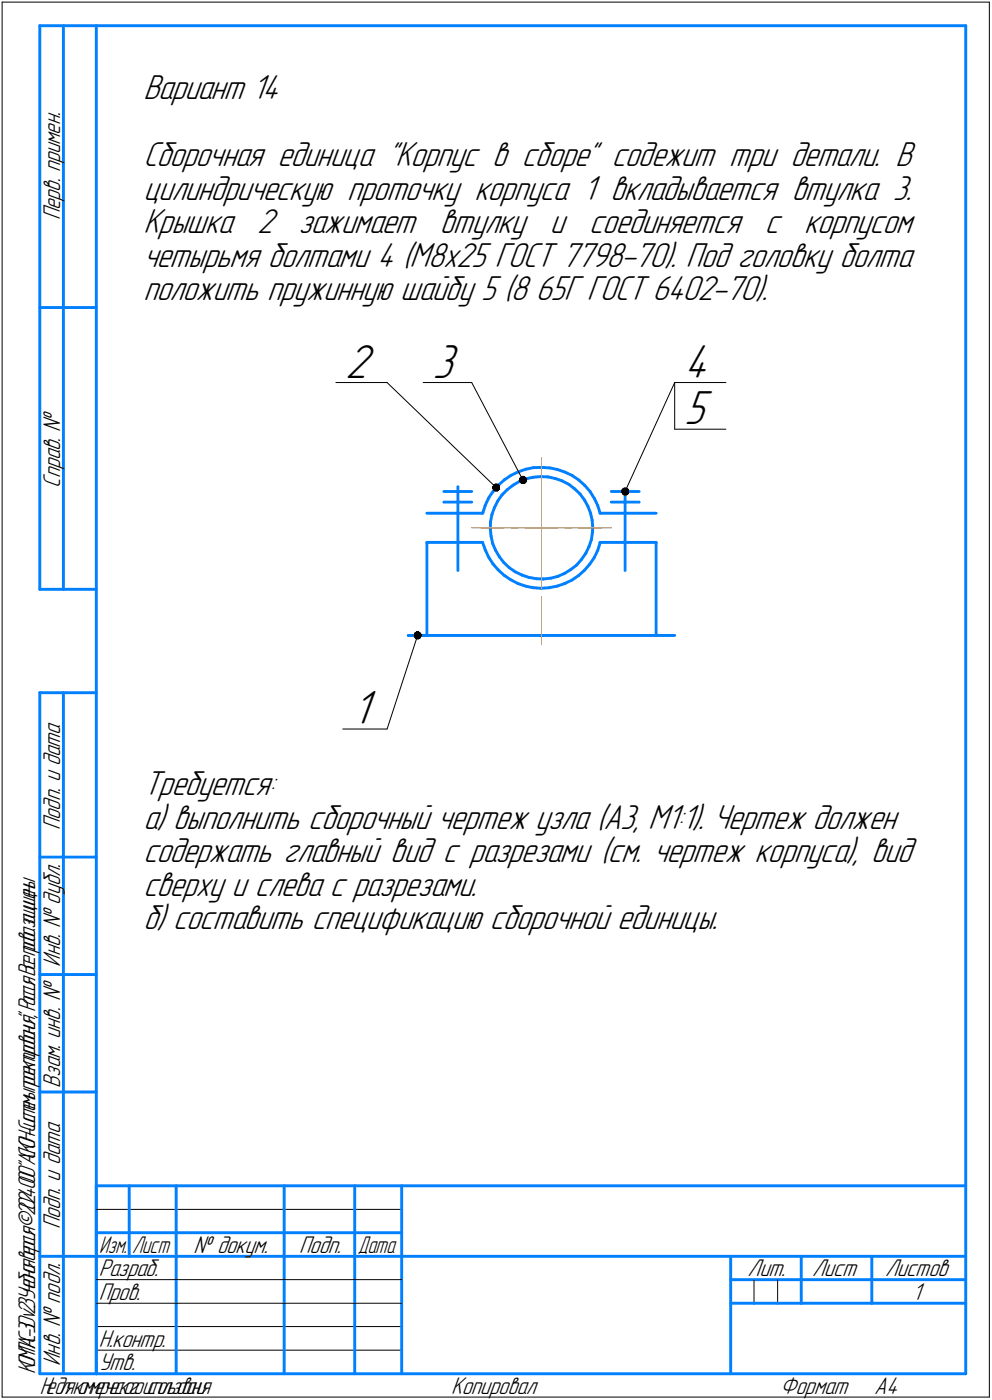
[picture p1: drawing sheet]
<svg xmlns="http://www.w3.org/2000/svg" width="211mm" height="298mm" viewBox="0 0 211 298" stroke-linecap="round" stroke-linejoin="round" font-family="sans-serif">
<g fill="none" stroke="#000" stroke-width=".21">
<path d="M.5 .5h210zM.5 .5v297zM210.5 .5v297zM71.5 81.4h10.9zM82.4 81.4l23.2 22.4zM90 81.4h10.4zM100.4 81.4l10.9 20.8zM143.5 81.4l-10.5 23.2zM143.5 81.4v10zM143.5 81.4h10.9zM143.5 91.4h10.9zM88.8 135.3l-6.4 19.9z"/>
<path d="M72.9 155.2h9.5zM20.5 257.5h65zM20.5 272.5h17zM20.5 277.5h17zM37.5 272.5h23zM37.5 277.5h23zM60.5 272.5h15zM60.5 277.5h15zM75.5 272.5h10zM75.5 277.5h10zM160.4 272.5v5zM165.4 272.5v5z"/>
<path d="M.5 297.5h210zM20.5 282.4h65zM20.5 287.5h65z"/>
</g>
<g fill="none" stroke="#0080ff" stroke-width=".62">
<path d="M8.5 5.5v120zM8.5 5.5h12zM13.5 5.5v120zM20.5 5.5h185zM20.5 5.5v287zM205.5 5.5v287zM8.5 65.5h12zM111.9 99.9l1.6-.3zM113.5 99.6l1.8-.1zM115.3 99.5l1.7 .1zM117 99.6l1.6 .4zM118.6 100l1.6 .5z"/>
<path d="M90.8 115.5h11.9zM90.8 115.5v19.8zM90.8 109.3h11.9zM94.4 104.6h6zM94.4 106.9h6zM97.4 104.6v16.9zM97.4 103.6v1zM102.7 115.5l.5 1.6zM102.7 109.2v.1zM103.2 117.1l.8 1.5zM103.2 107.6l-.5 1.6zM104 118.6l.9 1.5z"/>
<path d="M104 106l-.8 1.6zM104.3 112.7l.2 1.5zM104.4 111.1l-.1 1.6zM104.5 114.2l.3 1.5zM104.6 109.6l-.2 1.5zM104.8 115.7l.6 1.5zM104.9 104.6l-.9 1.4zM105.2 108l-.6 1.6zM105.4 117.2l.8 1.3zM105.9 106.7l-.7 1.3zM106.1 103.3l1.2-1.1zM106.1 103.3l-1.2 1.3z"/>
<path d="M106.2 118.5l1 1.3zM106.8 105.4l-.9 1.3zM107.2 119.8l1.1 1zM107.3 102.2l1.4-1zM107.9 104.3l1.3-1zM107.9 104.3l-1.1 1.1zM108.7 101.2l1.5-.7zM109.2 103.3l1.3-.8zM110.2 100.5l1.7-.6zM110.5 102.5l1.5-.6zM112 101.9l1.5-.3zM113.5 101.6l1.5-.1z"/>
<path d="M115 101.5h1.6zM116.6 101.5l1.5 .4zM118.1 101.9l1.5 .5zM119.6 102.4l1.4 .7zM120.2 100.5l1.6 .8zM121 103.1l1.3 1zM121.8 101.3l1.4 .9zM122.3 104.1l1.1 1.1zM123.2 102.2l1.2 1.1zM123.4 105.2l.9 1.3zM123.7 119.1l-1 1.2zM124.3 106.5l.8 1.3z"/>
<path d="M124.4 103.3l1.1 1.3zM124.6 117.8l-.9 1.3zM125.1 107.8l.5 1.5zM125.3 116.4l-.7 1.4zM125.5 104.6l.9 1.5zM125.6 109.3l.4 1.5zM125.8 114.9l-.5 1.5zM126 110.8l.1 1.6zM126 113.3l-.2 1.6zM126.1 112.4l-.1 .9zM126.4 118.7l-.9 1.4zM126.4 106.1l.8 1.5z"/>
<path d="M127.2 117.2l-.8 1.5zM127.2 107.6l.5 1.7zM127.7 115.5h11.9zM127.7 109.3h11.9zM127.7 115.5l-.5 1.7zM127.7 115.5h.1M130 104.6h6zM130 106.9h6zM133 104.6v16.9zM139.6 115.5v19.8zM8.5 125.5h12zM86.9 135.3h3.9z"/>
<path d="M86.9 135.3h28.7zM104.9 120.1l1.1 1.3zM106 121.4l1.2 1.1zM107.2 122.5l1.5 .9zM108.3 120.8l1.3 1zM108.7 123.4l1.5 .8zM109.6 121.8l1.4 .6zM110.2 124.2l1.6 .6zM111 122.4l1.5 .5zM111.8 124.8l1.7 .3zM112.5 122.9l1.6 .3zM113.5 125.1l1.6 .2z"/>
<path d="M114.1 123.2l1.5 .1zM114.8 135.3h28.7zM115.1 125.3l1.7-.2zM115.6 123.3l1.6-.2zM116.8 125.1l1.7-.3zM117.2 123.1l1.5-.4zM118.5 124.8l1.7-.6zM118.7 122.7l1.4-.6zM120.1 122.1l1.4-.9zM120.2 124.2l1.5-.7zM121.5 121.2l1.2-.9zM121.7 123.5l1.4-1z"/>
<path d="M123.1 122.5l1.2-1.1zM125.5 120.1l-1.2 1.3zM8.5 147.5v145zM8.5 147.5h12zM13.5 147.5v145zM8.5 182.5h12zM8.5 207.5h12zM8.5 232.5h12zM20.5 252.5h185zM20.5 252.5v40zM27.5 252.5v15zM37.5 252.5v25z"/>
<path d="M60.5 252.5v25zM75.5 252.5v25zM85.5 252.5v40zM8.5 267.5h12zM20.5 262.5h7zM20.5 267.5h7zM27.5 262.5h10zM27.5 267.5h10zM37.5 277.5v15zM37.5 262.5h23zM37.5 267.5h23zM60.5 277.5v15z"/>
<path d="M60.5 262.5h15zM60.5 267.5h15zM75.5 277.5v15zM75.5 262.5h10zM75.5 267.5h10zM85.5 267.5h120zM155.4 267.5v25zM155.4 272.5h15.1zM155.4 277.5h5zM160.4 277.5h5zM165.4 277.5h5.1zM170.5 267.5v10z"/>
<path d="M170.5 272.5h35zM170.5 277.5h15zM185.5 267.5v10zM185.5 277.5h20zM8.5 292.5h12zM20.5 292.5h185z"/>
</g>
<g fill="none" stroke="#ff8000" stroke-width=".21">
<path d="M115.2 99.5v12.9zM115.2 97.5v10.3zM100.4 112.4h6.8zM102.3 112.4h12.9zM108.8 112.4h1.4zM111.7 112.4h3.5zM115.2 112.4h12.9zM115.2 112.4v12.9zM115.2 112.4h3.4zM115.2 117.4v5.1zM115.2 109.3v1.4zM115.2 112.3v5.1z"/>
<path d="M120.2 112.4h1.4zM123.1 112.4h6.9zM115.2 127v10.3zM115.2 124v1.5z"/>
</g>
<g fill="#fff" stroke="#fff" stroke-width=".21">
<path d="M74.9 146.5h5.5zM74.9 146.5h5.5zM74.9 146.6h5.5zM74.9 146.6h5.5zM74.9 146.7h5.5zM74.9 146.8h5.5zM74.9 146.8h5.5zM74.9 146.9h5.5zM74.9 146.9h5.5zM74.9 147h5.5zM74.9 147h5.5zM74.9 147.1h5.5zM74.9 147.2h5.5zM74.9 147.2h5.5zM74.9 147.3h5.5zM74.9 147.3h5.5zM74.9 147.4h5.5zM74.9 147.4h5.5zM74.9 147.5h5.5zM74.9 147.5h5.5zM74.9 147.6h5.5zM74.9 147.7h5.5zM74.9 147.7h5.5zM74.9 147.8h5.5zM74.9 147.8h5.5zM74.9 147.9h5.5zM74.9 147.9h5.5zM74.9 148h5.5zM74.9 148.1h5.5zM74.9 148.1h5.5zM74.9 148.2h5.5zM74.9 148.2h5.5zM74.9 148.3h5.5zM74.9 148.3h5.5zM74.9 148.4h5.5zM74.9 148.4h5.5zM74.9 148.5h5.5zM74.9 148.6h5.5zM74.9 148.6h5.5zM74.9 148.7h5.5zM74.9 148.7h5.5zM74.9 148.8h5.5zM74.9 148.8h5.5zM74.9 148.9h5.5zM74.9 149h5.5zM74.9 149h5.5zM74.9 149.1h5.5zM74.9 149.1h5.5zM74.9 149.2h5.5zM74.9 149.2h5.5zM74.9 149.3h5.5zM74.9 149.4h5.5zM74.9 149.4h5.5zM74.9 149.5h5.5zM74.9 149.5h5.5zM74.9 149.6h5.5zM74.9 149.6h5.5zM74.9 149.7h5.5zM74.9 149.7h5.5zM74.9 149.8h5.5zM74.9 149.9h5.5zM74.9 149.9h5.5zM74.9 150h5.5zM74.9 150h5.5zM74.9 150.1h5.5zM74.9 150.1h5.5zM74.9 150.2h5.5zM74.9 150.3h5.5zM74.9 150.3h5.5zM74.9 150.4h5.5zM74.9 150.4h5.5zM74.9 150.5h5.5zM74.9 150.5h5.5zM74.9 150.6h5.5zM74.9 150.7h5.5zM74.9 150.7h5.5zM74.9 150.8h5.5zM74.9 150.8h5.5zM74.9 150.9h5.5zM74.9 150.9h5.5zM74.9 151h5.5zM74.9 151h5.5zM74.9 151.1h5.5zM74.9 151.2h5.5zM74.9 151.2h5.5zM74.9 151.3h5.5zM74.9 151.3h5.5zM74.9 151.4h5.5zM74.9 151.4h5.5zM74.9 151.5h5.5zM74.9 151.6h5.5zM74.9 151.6h5.5zM74.9 151.7h5.5zM74.9 151.7h5.5zM74.9 151.8h5.5zM74.9 151.8h5.5zM74.9 151.9h5.5zM74.9 151.9h5.5zM74.9 152h5.5zM74.9 152.1h5.5zM74.9 152.1h5.5zM74.9 152.2h5.5zM74.9 152.2h5.5zM74.9 152.3h5.5zM74.9 152.3h5.5zM74.9 152.4h5.5zM74.9 152.5h5.5zM74.9 152.5h5.5zM74.9 152.6h5.5zM74.9 152.6h5.5zM74.9 152.7h5.5zM74.9 152.7h5.5zM74.9 152.8h5.5zM74.9 152.9h5.5zM74.9 152.9h5.5zM74.9 153h5.5zM74.9 153h5.5zM74.9 153.1h5.5zM74.9 153.1h5.5zM74.9 153.2h5.5zM74.9 153.2h5.5zM74.9 153.3h5.5zM74.9 153.4h5.5zM74.9 153.4h5.5zM74.9 153.5h5.5zM74.9 153.5h5.5zM74.9 153.6h5.5zM74.9 153.6h5.5zM74.9 153.7h5.5zM74.9 153.8h5.5zM74.9 153.8h5.5zM74.9 153.9h5.5zM74.9 153.9h5.5zM74.9 154h5.5zM74.9 154h5.5zM74.9 154.1h5.5zM74.9 154.1h5.5zM74.9 154.2h5.5zM74.9 154.3h5.5zM74.9 154.3h5.5zM74.9 154.4h5.5zM74.9 154.4h5.5zM74.9 154.5h5.5zM74.9 154.5h5.5zM74.9 154.6h5.5zM74.9 154.7h5.5zM74.9 154.7h5.5zM74.9 154.8h5.5zM74.9 154.8h5.5zM74.9 154.9h5.5zM74.9 154.9h5.5zM74.9 155h5.5zM74.9 155.1h5.5zM74.9 155.1h5.5zM74.9 155.2h5.5zM74.9 155.2h5.5zM74.9 155.3h5.5zM74.9 155.3h5.5zM74.9 155.4h5.5zM74.9 155.4h5.5zM74.9 155.5h5.5zM74.9 155.6h5.5zM74.9 155.6h5.5zM74.9 155.7h5.5zM74.9 155.7h5.5zM74.9 155.8h5.5zM74.9 155.8h5.5zM74.9 155.9h5.5zM74.9 156h5.5zM74.9 156h5.5zM74.9 156.1h5.5zM74.9 156.1h5.5zM74.9 156.2h5.5zM74.9 156.2h5.5zM74.9 156.3h5.5z"/>
<path d="M73.4 72.7h7zM73.4 72.8h7zM73.4 72.8h7zM73.4 72.9h7zM73.4 72.9h7zM73.4 73h7zM73.4 73h7zM73.4 73.1h7zM73.4 73.2h7zM73.4 73.2h7zM73.4 73.3h7zM73.4 73.3h7zM73.4 73.4h7zM73.4 73.4h7zM73.4 73.5h7zM73.4 73.5h7zM73.4 73.6h7zM73.4 73.7h7zM73.4 73.7h7zM73.4 73.8h7zM73.4 73.8h7zM73.4 73.9h7zM73.4 73.9h7zM73.4 74h7zM73.4 74.1h7zM73.4 74.1h7zM73.4 74.2h7zM73.4 74.2h7zM73.4 74.3h7zM73.4 74.3h7zM73.4 74.4h7zM73.4 74.5h7zM73.4 74.5h7zM73.4 74.6h7zM73.4 74.6h7zM73.4 74.7h7zM73.4 74.7h7zM73.4 74.8h7zM73.4 74.8h7zM73.4 74.9h7zM73.4 75h7zM73.4 75h7zM73.4 75.1h7zM73.4 75.1h7zM73.4 75.2h7zM73.4 75.2h7zM73.4 75.3h7zM73.4 75.4h7zM73.4 75.4h7zM73.4 75.5h7zM73.4 75.5h7zM73.4 75.6h7zM73.4 75.6h7zM73.4 75.7h7zM73.4 75.7h7zM73.4 75.8h7zM73.4 75.9h7zM73.4 75.9h7zM73.4 76h7zM73.4 76h7zM73.4 76.1h7zM73.4 76.1h7zM73.4 76.2h7zM73.4 76.3h7zM73.4 76.3h7zM73.4 76.4h7zM73.4 76.4h7zM73.4 76.5h7zM73.4 76.5h7zM73.4 76.6h7zM73.4 76.7h7zM73.4 76.7h7zM73.4 76.8h7zM73.4 76.8h7zM73.4 76.9h7zM73.4 76.9h7zM73.4 77h7zM73.4 77h7zM73.4 77.1h7zM73.4 77.2h7zM73.4 77.2h7zM73.4 77.3h7zM73.4 77.3h7zM73.4 77.4h7zM73.4 77.4h7zM73.4 77.5h7zM73.4 77.6h7zM73.4 77.6h7zM73.4 77.7h7zM73.4 77.7h7zM73.4 77.8h7zM73.4 77.8h7zM73.4 77.9h7zM73.4 77.9h7zM73.4 78h7zM73.4 78.1h7zM73.4 78.1h7zM73.4 78.2h7zM73.4 78.2h7zM73.4 78.3h7zM73.4 78.3h7zM73.4 78.4h7zM73.4 78.5h7zM73.4 78.5h7zM73.4 78.6h7zM73.4 78.6h7zM73.4 78.7h7zM73.4 78.7h7zM73.4 78.8h7zM73.4 78.9h7zM73.4 78.9h7zM73.4 79h7zM73.4 79h7zM73.4 79.1h7zM73.4 79.1h7zM73.4 79.2h7zM73.4 79.2h7zM73.4 79.3h7zM73.4 79.4h7zM73.4 79.4h7zM73.4 79.5h7zM73.4 79.5h7zM73.4 79.6h7zM73.4 79.6h7zM73.4 79.7h7zM73.4 79.8h7zM73.4 79.8h7zM73.4 79.9h7zM73.4 79.9h7zM73.4 80h7zM73.4 80h7zM73.4 80.1h7zM73.4 80.2h7zM73.4 80.2h7zM73.4 80.3h7zM73.4 80.3h7zM73.4 80.4h7zM73.4 80.4h7zM73.4 80.5h7zM73.4 80.5h7zM73.4 80.6h7zM73.4 80.7h7zM73.4 80.7h7zM73.4 80.8h7zM73.4 80.8h7zM73.4 80.9h7zM73.4 80.9h7zM73.4 81h7zM73.4 81.1h7zM73.4 81.1h7zM73.4 81.2h7zM73.4 81.2h7zM73.4 81.3h7zM73.4 81.3h7zM73.4 81.4h7zM73.4 81.4h7zM73.4 81.5h7zM73.4 81.6h7zM73.4 81.6h7zM73.4 81.7h7zM73.4 81.7h7zM73.4 81.8h7zM73.4 81.8h7zM73.4 81.9h7zM73.4 82h7zM73.4 82h7zM73.4 82.1h7zM73.4 82.1h7zM73.4 82.2h7zM73.4 82.2h7zM73.4 82.3h7zM73.4 82.4h7zM73.4 82.4h7zM73.4 82.5h7zM73.4 82.5h7z"/>
<path d="M92 72.7h6.4zM92 72.8h6.4zM92 72.8h6.4zM92 72.9h6.4zM92 72.9h6.4zM92 73h6.4zM92 73h6.4zM92 73.1h6.4zM92 73.2h6.4zM92 73.2h6.4zM92 73.3h6.4zM92 73.3h6.4zM92 73.4h6.4zM92 73.4h6.4zM92 73.5h6.4zM92 73.5h6.4zM92 73.6h6.4zM92 73.7h6.4zM92 73.7h6.4zM92 73.8h6.4zM92 73.8h6.4zM92 73.9h6.4zM92 73.9h6.4zM92 74h6.4zM92 74.1h6.4zM92 74.1h6.4zM92 74.2h6.4zM92 74.2h6.4zM92 74.3h6.4zM92 74.3h6.4zM92 74.4h6.4zM92 74.5h6.4zM92 74.5h6.4zM92 74.6h6.4zM92 74.6h6.4zM92 74.7h6.4zM92 74.7h6.4zM92 74.8h6.4zM92 74.8h6.4zM92 74.9h6.4zM92 75h6.4zM92 75h6.4zM92 75.1h6.4zM92 75.1h6.4zM92 75.2h6.4zM92 75.2h6.4zM92 75.3h6.4zM92 75.4h6.4zM92 75.4h6.4zM92 75.5h6.4zM92 75.5h6.4zM92 75.6h6.4zM92 75.6h6.4zM92 75.7h6.4zM92 75.7h6.4zM92 75.8h6.4zM92 75.9h6.4zM92 75.9h6.4zM92 76h6.4zM92 76h6.4zM92 76.1h6.4zM92 76.1h6.4zM92 76.2h6.4zM92 76.3h6.4zM92 76.3h6.4zM92 76.4h6.4zM92 76.4h6.4zM92 76.5h6.4zM92 76.5h6.4zM92 76.6h6.4zM92 76.7h6.4zM92 76.7h6.4zM92 76.8h6.4zM92 76.8h6.4zM92 76.9h6.4zM92 76.9h6.4zM92 77h6.4zM92 77h6.4zM92 77.1h6.4zM92 77.2h6.4zM92 77.2h6.4zM92 77.3h6.4zM92 77.3h6.4zM92 77.4h6.4zM92 77.4h6.4zM92 77.5h6.4zM92 77.6h6.4zM92 77.6h6.4zM92 77.7h6.4zM92 77.7h6.4zM92 77.8h6.4zM92 77.8h6.4zM92 77.9h6.4zM92 77.9h6.4zM92 78h6.4zM92 78.1h6.4zM92 78.1h6.4zM92 78.2h6.4zM92 78.2h6.4zM92 78.3h6.4zM92 78.3h6.4zM92 78.4h6.4zM92 78.5h6.4zM92 78.5h6.4zM92 78.6h6.4zM92 78.6h6.4zM92 78.7h6.4zM92 78.7h6.4zM92 78.8h6.4zM92 78.9h6.4zM92 78.9h6.4zM92 79h6.4zM92 79h6.4zM92 79.1h6.4zM92 79.1h6.4zM92 79.2h6.4zM92 79.2h6.4zM92 79.3h6.4zM92 79.4h6.4zM92 79.4h6.4zM92 79.5h6.4zM92 79.5h6.4zM92 79.6h6.4zM92 79.6h6.4zM92 79.7h6.4zM92 79.8h6.4zM92 79.8h6.4zM92 79.9h6.4zM92 79.9h6.4zM92 80h6.4zM92 80h6.4zM92 80.1h6.4zM92 80.2h6.4zM92 80.2h6.4zM92 80.3h6.4zM92 80.3h6.4zM92 80.4h6.4zM92 80.4h6.4zM92 80.5h6.4zM92 80.5h6.4zM92 80.6h6.4zM92 80.7h6.4zM92 80.7h6.4zM92 80.8h6.4zM92 80.8h6.4zM92 80.9h6.4zM92 80.9h6.4zM92 81h6.4zM92 81.1h6.4zM92 81.1h6.4zM92 81.2h6.4zM92 81.2h6.4zM92 81.3h6.4zM92 81.3h6.4zM92 81.4h6.4zM92 81.4h6.4zM92 81.5h6.4zM92 81.6h6.4zM92 81.6h6.4zM92 81.7h6.4zM92 81.7h6.4zM92 81.8h6.4zM92 81.8h6.4zM92 81.9h6.4zM92 82h6.4zM92 82h6.4zM92 82.1h6.4zM92 82.1h6.4zM92 82.2h6.4zM92 82.2h6.4zM92 82.3h6.4zM92 82.4h6.4zM92 82.4h6.4zM92 82.5h6.4zM92 82.5h6.4z"/>
<path d="M145.5 72.7h7zM145.5 72.8h7zM145.5 72.8h7zM145.5 72.9h7zM145.5 72.9h7zM145.5 73h7zM145.5 73h7zM145.5 73.1h7zM145.5 73.2h7zM145.5 73.2h7zM145.5 73.3h7zM145.5 73.3h7zM145.5 73.4h7zM145.5 73.4h7zM145.5 73.5h7zM145.5 73.5h7zM145.5 73.6h7zM145.5 73.7h7zM145.5 73.7h7zM145.5 73.8h7zM145.5 73.8h7zM145.5 73.9h7zM145.5 73.9h7zM145.5 74h7zM145.5 74.1h7zM145.5 74.1h7zM145.5 74.2h7zM145.5 74.2h7zM145.5 74.3h7zM145.5 74.3h7zM145.5 74.4h7zM145.5 74.5h7zM145.5 74.5h7zM145.5 74.6h7zM145.5 74.6h7zM145.5 74.7h7zM145.5 74.7h7zM145.5 74.8h7zM145.5 74.8h7zM145.5 74.9h7zM145.5 75h7zM145.5 75h7zM145.5 75.1h7zM145.5 75.1h7zM145.5 75.2h7zM145.5 75.2h7zM145.5 75.3h7zM145.5 75.4h7zM145.5 75.4h7zM145.5 75.5h7zM145.5 75.5h7zM145.5 75.6h7zM145.5 75.6h7zM145.5 75.7h7zM145.5 75.7h7zM145.5 75.8h7zM145.5 75.9h7zM145.5 75.9h7zM145.5 76h7zM145.5 76h7zM145.5 76.1h7zM145.5 76.1h7zM145.5 76.2h7zM145.5 76.3h7zM145.5 76.3h7zM145.5 76.4h7zM145.5 76.4h7zM145.5 76.5h7zM145.5 76.5h7zM145.5 76.6h7zM145.5 76.7h7zM145.5 76.7h7zM145.5 76.8h7zM145.5 76.8h7zM145.5 76.9h7zM145.5 76.9h7zM145.5 77h7zM145.5 77h7zM145.5 77.1h7zM145.5 77.2h7zM145.5 77.2h7zM145.5 77.3h7zM145.5 77.3h7zM145.5 77.4h7zM145.5 77.4h7zM145.5 77.5h7zM145.5 77.6h7zM145.5 77.6h7zM145.5 77.7h7zM145.5 77.7h7zM145.5 77.8h7zM145.5 77.8h7zM145.5 77.9h7zM145.5 77.9h7zM145.5 78h7zM145.5 78.1h7zM145.5 78.1h7zM145.5 78.2h7zM145.5 78.2h7zM145.5 78.3h7zM145.5 78.3h7zM145.5 78.4h7zM145.5 78.5h7zM145.5 78.5h7zM145.5 78.6h7zM145.5 78.6h7zM145.5 78.7h7zM145.5 78.7h7zM145.5 78.8h7zM145.5 78.9h7zM145.5 78.9h7zM145.5 79h7zM145.5 79h7zM145.5 79.1h7zM145.5 79.1h7zM145.5 79.2h7zM145.5 79.2h7zM145.5 79.3h7zM145.5 79.4h7zM145.5 79.4h7zM145.5 79.5h7zM145.5 79.5h7zM145.5 79.6h7zM145.5 79.6h7zM145.5 79.7h7zM145.5 79.8h7zM145.5 79.8h7zM145.5 79.9h7zM145.5 79.9h7zM145.5 80h7zM145.5 80h7zM145.5 80.1h7zM145.5 80.2h7zM145.5 80.2h7zM145.5 80.3h7zM145.5 80.3h7zM145.5 80.4h7zM145.5 80.4h7zM145.5 80.5h7zM145.5 80.5h7zM145.5 80.6h7zM145.5 80.7h7zM145.5 80.7h7zM145.5 80.8h7zM145.5 80.8h7zM145.5 80.9h7zM145.5 80.9h7zM145.5 81h7zM145.5 81.1h7zM145.5 81.1h7zM145.5 81.2h7zM145.5 81.2h7zM145.5 81.3h7zM145.5 81.3h7zM145.5 81.4h7zM145.5 81.4h7zM145.5 81.5h7zM145.5 81.6h7zM145.5 81.6h7zM145.5 81.7h7zM145.5 81.7h7zM145.5 81.8h7zM145.5 81.8h7zM145.5 81.9h7zM145.5 82h7zM145.5 82h7zM145.5 82.1h7zM145.5 82.1h7zM145.5 82.2h7zM145.5 82.2h7zM145.5 82.3h7zM145.5 82.4h7zM145.5 82.4h7zM145.5 82.5h7zM145.5 82.5h7z"/>
<path d="M145.5 82.6h6.4zM145.5 82.6h6.4zM145.5 82.7h6.4zM145.5 82.7h6.4zM145.5 82.8h6.4zM145.5 82.9h6.4zM145.5 82.9h6.4zM145.5 83h6.4zM145.5 83h6.4zM145.5 83.1h6.4zM145.5 83.1h6.4zM145.5 83.2h6.4zM145.5 83.3h6.4zM145.5 83.3h6.4zM145.5 83.4h6.4zM145.5 83.4h6.4zM145.5 83.5h6.4zM145.5 83.5h6.4zM145.5 83.6h6.4zM145.5 83.7h6.4zM145.5 83.7h6.4zM145.5 83.8h6.4zM145.5 83.8h6.4zM145.5 83.9h6.4zM145.5 83.9h6.4zM145.5 84h6.4zM145.5 84h6.4zM145.5 84.1h6.4zM145.5 84.2h6.4zM145.5 84.2h6.4zM145.5 84.3h6.4zM145.5 84.3h6.4zM145.5 84.4h6.4zM145.5 84.4h6.4zM145.5 84.5h6.4zM145.5 84.6h6.4zM145.5 84.6h6.4zM145.5 84.7h6.4zM145.5 84.7h6.4zM145.5 84.8h6.4zM145.5 84.8h6.4zM145.5 84.9h6.4zM145.5 84.9h6.4zM145.5 85h6.4zM145.5 85.1h6.4zM145.5 85.1h6.4zM145.5 85.2h6.4zM145.5 85.2h6.4zM145.5 85.3h6.4zM145.5 85.3h6.4zM145.5 85.4h6.4zM145.5 85.5h6.4zM145.5 85.5h6.4zM145.5 85.6h6.4zM145.5 85.6h6.4zM145.5 85.7h6.4zM145.5 85.7h6.4zM145.5 85.8h6.4zM145.5 85.9h6.4zM145.5 85.9h6.4zM145.5 86h6.4zM145.5 86h6.4zM145.5 86.1h6.4zM145.5 86.1h6.4zM145.5 86.2h6.4zM145.5 86.2h6.4zM145.5 86.3h6.4zM145.5 86.4h6.4zM145.5 86.4h6.4zM145.5 86.5h6.4zM145.5 86.5h6.4zM145.5 86.6h6.4zM145.5 86.6h6.4zM145.5 86.7h6.4zM145.5 86.8h6.4zM145.5 86.8h6.4zM145.5 86.9h6.4zM145.5 86.9h6.4zM145.5 87h6.4zM145.5 87h6.4zM145.5 87.1h6.4zM145.5 87.2h6.4zM145.5 87.2h6.4zM145.5 87.3h6.4zM145.5 87.3h6.4zM145.5 87.4h6.4zM145.5 87.4h6.4zM145.5 87.5h6.4zM145.5 87.5h6.4zM145.5 87.6h6.4zM145.5 87.7h6.4zM145.5 87.7h6.4zM145.5 87.8h6.4zM145.5 87.8h6.4zM145.5 87.9h6.4zM145.5 87.9h6.4zM145.5 88h6.4zM145.5 88.1h6.4zM145.5 88.1h6.4zM145.5 88.2h6.4zM145.5 88.2h6.4zM145.5 88.3h6.4zM145.5 88.3h6.4zM145.5 88.4h6.4zM145.5 88.4h6.4zM145.5 88.5h6.4zM145.5 88.6h6.4zM145.5 88.6h6.4zM145.5 88.7h6.4zM145.5 88.7h6.4zM145.5 88.8h6.4zM145.5 88.8h6.4zM145.5 88.9h6.4zM145.5 89h6.4zM145.5 89h6.4zM145.5 89.1h6.4zM145.5 89.1h6.4zM145.5 89.2h6.4zM145.5 89.2h6.4zM145.5 89.3h6.4zM145.5 89.4h6.4zM145.5 89.4h6.4zM145.5 89.5h6.4zM145.5 89.5h6.4zM145.5 89.6h6.4zM145.5 89.6h6.4zM145.5 89.7h6.4zM145.5 89.7h6.4zM145.5 89.8h6.4zM145.5 89.9h6.4zM145.5 89.9h6.4zM145.5 90h6.4zM145.5 90h6.4zM145.5 90.1h6.4zM145.5 90.1h6.4zM145.5 90.2h6.4zM145.5 90.3h6.4zM145.5 90.3h6.4zM145.5 90.4h6.4zM145.5 90.4h6.4zM145.5 90.5h6.4zM145.5 90.5h6.4zM145.5 90.6h6.4zM145.5 90.6h6.4zM145.5 90.7h6.4zM145.5 90.8h6.4zM145.5 90.8h6.4zM145.5 90.9h6.4zM145.5 90.9h6.4zM145.5 91h6.4zM145.5 91h6.4zM145.5 91.1h6.4zM145.5 91.2h6.4zM145.5 91.2h6.4zM145.5 91.3h6.4zM145.5 91.3h6.4zM145.5 91.4h6.4zM145.5 91.4h6.4zM145.5 91.5h6.4zM145.5 91.6h6.4zM145.5 91.6h6.4zM145.5 91.7h6.4zM145.5 91.7h6.4zM145.5 91.8h6.4zM145.5 91.8h6.4zM145.5 91.9h6.4zM145.5 91.9h6.4zM145.5 92h6.4zM145.5 92.1h6.4zM145.5 92.1h6.4zM145.5 92.2h6.4zM145.5 92.2h6.4zM145.5 92.3h6.4zM145.5 92.3h6.4zM145.5 92.4h6.4zM145.5 92.5h6.4z"/>
</g>
<g fill="#000" stroke="#000" stroke-width=".21">
<path d="M105.3 103.1h.5zM105.2 103.1h.7zM105.1 103.2h1zM105 103.2h1.1zM105 103.3h1.2zM104.9 103.3h1.3zM104.9 103.4h1.3zM104.9 103.5h1.4zM104.9 103.5h1.4zM104.8 103.6h1.5zM104.8 103.6h1.5zM104.8 103.7h1.5zM104.8 103.7h1.5zM104.8 103.8h1.5zM104.8 103.9h1.5zM104.8 103.9h1.5zM104.8 104h1.5zM104.8 104h1.5zM104.8 104.1h1.5zM104.9 104.1h1.4zM104.9 104.2h1.3zM104.9 104.3h1.3zM105 104.3h1.2zM105 104.4h1.1zM105 104.4h1.1zM105.2 104.5h.8zM105.3 104.5h.6z"/>
<path d="M111.1 101.4h.3zM110.9 101.5h.7zM110.9 101.5h.8zM110.8 101.6h1zM110.7 101.7h1.1zM110.7 101.7h1.2zM110.6 101.8h1.3zM110.6 101.8h1.4zM110.6 101.9h1.4zM110.6 101.9h1.4zM110.5 102h1.5zM110.5 102.1h1.6zM110.5 102.1h1.6zM110.5 102.2h1.6zM110.5 102.2h1.6zM110.5 102.3h1.6zM110.5 102.3h1.6zM110.5 102.4h1.5zM110.6 102.4h1.4zM110.6 102.5h1.4zM110.6 102.6h1.4zM110.6 102.6h1.4zM110.6 102.7h1.3zM110.7 102.7h1.2zM110.7 102.8h1.1zM110.8 102.8h1zM110.9 102.9h.8zM111.1 103h.4z"/>
<path d="M132.8 103.9h.5zM132.5 104h.9zM132.5 104h1zM132.5 104.1h1.1zM132.4 104.1h1.3zM132.4 104.2h1.3zM132.3 104.3h1.4zM132.2 104.3h1.5zM132.2 104.4h1.6zM132.2 104.4h1.6zM132.2 104.5h1.6zM132.2 104.5h1.6zM132.2 104.6h1.6zM132.2 104.6h1.6zM132.2 104.7h1.6zM132.2 104.8h1.6zM132.2 104.8h1.6zM132.2 104.9h1.6zM132.3 104.9h1.5zM132.3 105h1.4zM132.4 105h1.3zM132.4 105.1h1.3zM132.4 105.2h1.3zM132.5 105.2h1.1zM132.5 105.3h1zM132.6 105.3h.8zM132.7 105.4h.6z"/>
<path d="M88.6 134.5h.4zM88.6 134.6h.5zM88.4 134.6h.8zM88.3 134.7h1.1zM88.2 134.7h1.2zM88.2 134.8h1.3zM88.2 134.8h1.3zM88.2 134.9h1.3zM88.2 135h1.4zM88.1 135h1.5zM88.1 135.1h1.5zM88.1 135.1h1.5zM88.1 135.2h1.5zM88.1 135.2h1.5zM88.1 135.3h1.5zM88.1 135.4h1.5zM88.1 135.4h1.5zM88.1 135.5h1.5zM88.1 135.5h1.5zM88.1 135.6h1.5zM88.2 135.6h1.3zM88.2 135.7h1.3zM88.3 135.7h1.2zM88.3 135.8h1.2zM88.3 135.9h1.1zM88.4 135.9h1zM88.5 136h.7zM88.6 136h.5z"/>
</g>
<g font-size="10.8">
<text x="73.4" y="80.5">2</text>
<text x="92" y="80.5">3</text>
<text x="145.5" y="80.5">4</text>
<text x="145.5" y="90.4">5</text>
<text x="74.9" y="154.2">1</text>
</g>
<g font-size="7.8">
<text x="30.5" y="21.1">Вариант 14</text>
<text x="30.5" y="35.4">Сборочная единица &quot;Корпус в сборе&quot; содежит три детали. В</text>
<text x="30.5" y="42.5">цилиндрическую проточку корпуса 1 вкладывается втулка 3.</text>
<text x="30.5" y="49.6">Крышка</text>
<text x="54.7" y="49.6">2</text>
<text x="63.5" y="49.6">зажимает</text>
<text x="93.6" y="49.6">втулку</text>
<text x="117" y="49.6">и</text>
<text x="125.4" y="49.6">соединяется</text>
<text x="162.7" y="49.6">с</text>
<text x="171.1" y="49.6">корпусом</text>
<text x="30.5" y="56.8">четырьмя болтами 4 (М8х25 ГОСТ 7798-70). Под головку болта</text>
<text x="30.5" y="63.9">положить пружинную шайбу 5 (8</text>
<text x="114" y="63.9">65Г ГОСТ 6402-70).</text>
<text x="30.5" y="169.3">Требуется:</text>
<text x="30.5" y="176.5">а) выполнить сборочный чертеж узла (А3, М1:1). Чертеж должен</text>
<text x="30.5" y="183.6">содержать главный вид с разрезами (см. чертеж корпуса), вид</text>
<text x="30.5" y="190.7">сверху и слева с разрезами.</text>
<text x="30.5" y="197.9">б) составить спецификацию сборочной единицы.</text>
</g>
<g font-size="5.5">
<text x="12.8" y="46.9" transform="rotate(-90 12.8 46.9)">Перв. примен.</text>
<text x="12.8" y="103.8" transform="rotate(-90 12.8 103.8)">Справ. №</text>
<text x="12.8" y="176.7" transform="rotate(-90 12.8 176.7)">Подп. и дата</text>
<text x="12.8" y="205.8" transform="rotate(-90 12.8 205.8)">Инв. № дубл.</text>
<text x="12.8" y="231.6" transform="rotate(-90 12.8 231.6)">Взам. инв. №</text>
<text x="12.8" y="261.7" transform="rotate(-90 12.8 261.7)">Подп. и дата</text>
<text x="41.2" y="266.8">№ докум.</text>
<text x="63.6" y="266.8">Подп.</text>
<text x="21" y="271.8">Разраб.</text>
<text x="159.1" y="271.8">Лит.</text>
<text x="172.8" y="271.8">Лист</text>
<text x="188.3" y="271.8">Листов</text>
<text x="21" y="276.8">Пров.</text>
<text x="194.1" y="276.8">1</text>
<text x="21" y="286.8">Н.контр.</text>
<text x="12.8" y="290.8" transform="rotate(-90 12.8 290.8)">Инв. № подл.</text>
<text x="21" y="291.8">Утв.</text>
<text x="96" y="296.8">Копировал</text>
<text x="166" y="296.8">Формат</text>
<text x="186" y="296.8">A4</text>
</g>
<g font-size="5.4">
<text x="21.1" y="266.8">Изм.</text>
<text x="28.1" y="266.8">Лист</text>
<text x="76.1" y="266.8">Дата</text>
<text x="7.5" y="292.5" transform="rotate(-90 7.5 292.5)">КОМПАС-3Dv23Учебнаяверсия©2024ООО&quot;АСКОН-Системыпроектирования&quot;,Россия.Всеправазащищены.</text>
<text x="8.5" y="296.7">Недлякоммерческогоиспользования</text>
</g>
</svg>
